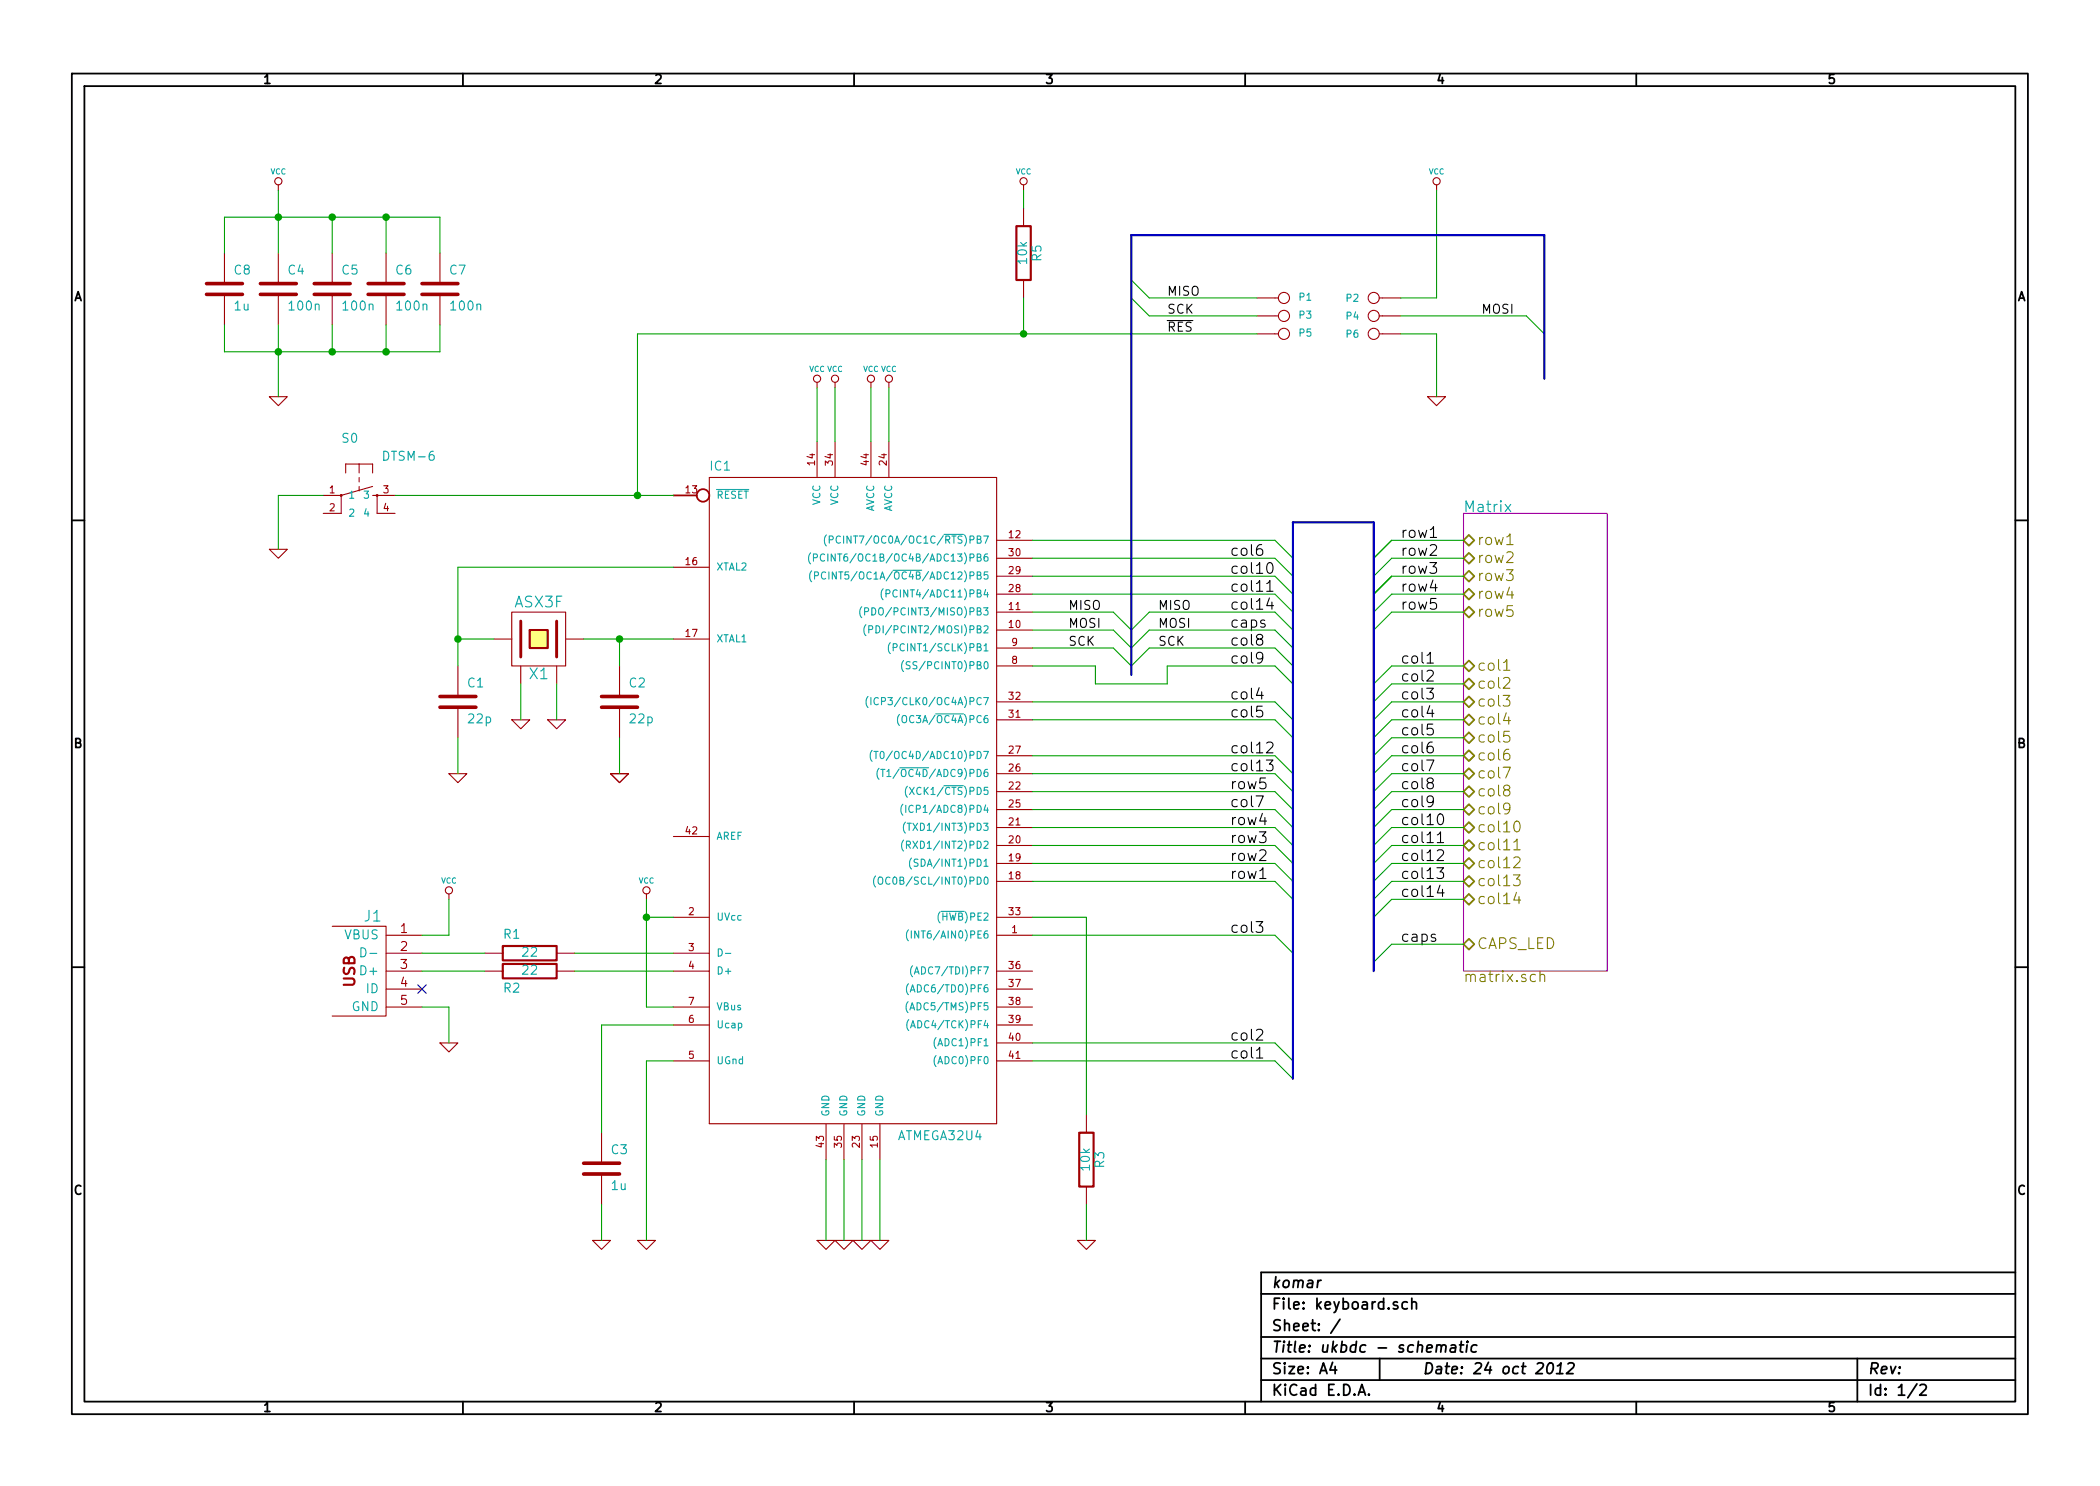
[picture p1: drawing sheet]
<svg xmlns="http://www.w3.org/2000/svg" width="297mm" height="210mm" viewBox="0 0 297 210" stroke-linecap="round" stroke-linejoin="round" font-family="sans-serif">
<g fill="none" stroke="#000" stroke-width=".25">
<path d="M10.2 10.4h276.6v189.7h-276.6zM11.9 12.2h273.2v186.1h-273.2zM65.5 10.4v1.8M120.8 10.4v1.8M176.1 10.4v1.8M231.4 10.4v1.8M10.2 73.6h1.7M285.1 73.6h1.7M10.2 136.8h1.7M285.1 136.8h1.7M65.5 198.3v1.8M120.8 198.3v1.8"/>
<path d="M176.1 198.3v1.8M178.4 183.1h106.7M178.4 189.2h106.7M178.4 195.3h106.7M178.4 192.2h106.7M186.9 181.1l-.3 .1-.2 .3M188.5 192.8l-.4 1h1M188.8 193.3v1.1M189.5 186.7l-1.3 1.9M192.1 197.4l.5-1.5 .5 1.5M192.3 197h.7M193.6 197.3h.1l-.1 .1-.1-.1h.1v.1"/>
<path d="M195.1 192.2v3.1M197.7 184.3l-.4-.1-.2 .2 .1 .2 .5 .2v.1v.2l-.2 .1-.4-.1M199.1 184.3a.48 .48 0 0 0-.7 0l-.1 .6a.48 .48 0 0 0 .8 .2M199.7 184.3a.38 .38 0 0 1 .7 .1v.8M199.7 183.7v1.5M203.2 190.4a.38 .38 0 0 1 .7 .1l-.1 .8M203.3 190.3l-.2 1M203.9 190.5a.35 .35 0 0 1 .3-.2 .35 .35 0 0 1 .3 .2l-.1 .8M205.3 190.4l.1-.1 .4 .1 .1 .1-.1 .8M205.9 190.7h-.5a.35 .35 0 0 0-.2 .5l.1 .1 .5-.1M206.5 190.3h.5M206.7 189.8l-.1 1.3v.1l.3 .1"/>
<path d="M207.5 190.3l-.1 1M207.6 189.8l-.1 .1h.1v-.1v.1M208.9 190.4a.51 .51 0 0 0-.8 .2v.6a.53 .53 0 0 0 .7 0M219.1 192.9a.34 .34 0 0 1 .6 .2 .87 .87 0 0 1-.6 1.3l-.2-.1a1.13 1.13 0 0 1 .2-1.4zM220.2 194.4h.9M220.3 193.3l.5-.5-.2 1.6M221.8 193l.2-.2h.4a.32 .32 0 0 1 .2 .5l-.1 .2-.9 .9h.9M231.4 198.3v1.8M262.7 192.2v6.1M271.1 195.8l-1.3 2M271.6 196l.2-.1h.4l.2 .1 .1 .3-.1 .2-.9 .9h1M285.1 180h-106.7v18.3"/>
</g>
<g fill="none" stroke="#00a000" stroke-width=".15">
<path d="M31.7 35.8v-5.1h30.5v5.1M39.4 26.9v8.9M47 30.7v5.1M54.6 30.7v5.1M144.8 26.9v2.6M160 39.6l2.6 2.6h15.2M203.2 26.9v15.3h-5.1M31.7 46v3.8h30.5v-3.8M39.4 46v10.1M47 46v3.8M54.6 46v3.8M115.6 54.9v7.6"/>
<path d="M118.1 54.9v7.6M123.2 54.9v7.6M125.7 54.9v7.6M144.8 42.2v5M160 42.2l2.6 2.5h15.2M177.8 47.2h-87.6v22.9M198.1 44.7h17.8l2.5 2.5M198.1 47.2h5.1v8.9M45.7 70.1h-6.3v7.6M55.9 70.1h39.3M146 76.4h34.3l2.6 2.6M146 79h34.3l2.6 2.5"/>
<path d="M207 76.4h-10.2l-2.5 2.6M207 79h-10.2l-2.5 2.5M64.8 90.4h5M73.7 96.8v5M78.7 96.8v5M82.5 90.4h12.7M87.6 90.4v3.8M95.2 80.3h-30.4v13.9M146 91.7h11.5l2.5 2.5 2.6-2.5h17.7l2.6 2.5M146 89.1h11.5l2.5 2.6 2.6-2.6h17.7l2.6 2.6M146 86.6h11.5l2.5 2.5 2.6-2.5h17.7l2.6 2.5M146 81.5h34.3l2.6 2.6"/>
<path d="M146 84.1h34.3l2.6 2.5M146 94.2h8.9v2.6h10.2v-2.6h15.2l2.6 2.6M146 99.3h34.3l2.6 2.5M207 81.5h-10.2l-2.5 2.6M207 84.1h-10.2l-2.5 2.5M207 86.6h-10.2l-2.5 2.5M207 94.2h-10.2l-2.5 2.6M207 96.8h-10.2l-2.5 2.5M207 99.3h-10.2l-2.5 2.5M64.8 104.4v5.1M87.6 104.4v5.1M146 101.8h34.3l2.6 2.6"/>
<path d="M146 106.9h34.3l2.6 2.6M146 109.5h34.3l2.6 2.5M146 112h34.3l2.6 2.5M146 114.5h34.3l2.6 2.6M146 117.1h34.3l2.6 2.5M146 119.6h34.3l2.6 2.6M207 101.8h-10.2l-2.5 2.6M207 104.4h-10.2l-2.5 2.5M207 106.9h-10.2l-2.5 2.6M207 109.5h-10.2l-2.5 2.5M207 112h-10.2l-2.5 2.5M207 114.5h-10.2l-2.5 2.6"/>
<path d="M207 117.1h-10.2l-2.5 2.5M207 119.6h-10.2l-2.5 2.6M59.7 137.4h8.9M59.7 134.9h8.9M63.5 127.2v5.1h-3.8M81.3 137.4h13.9M81.3 134.9h13.9M91.4 129.8h3.8M91.4 127.2v15.3h3.8M146 122.2h34.3l2.6 2.5M146 124.7h34.3l2.6 2.5M146 132.3h34.3l2.6 2.6"/>
<path d="M146 129.8h7.7v27.9M207 124.7h-10.2l-2.5 2.5M207 127.2h-10.2l-2.5 2.6M207 122.2h-10.2l-2.5 2.5M207 133.6h-10.2l-2.5 2.5M59.7 142.5h3.8v5.1M95.2 150.1h-3.8v25.4M95.2 145h-10.1v15.3M146 147.6h34.3l2.6 2.5M146 150.1h34.3l2.6 2.5M85.1 170.4v5.1M116.8 164.1v11.4"/>
<path d="M119.4 164.1v11.4M121.9 164.1v11.4M124.5 164.1v11.4M153.7 170.4v5.1"/>
</g>
<g fill="none" stroke="#a00000" stroke-width=".15">
<path d="M31.7 35.8v4.3M39.4 26.2v.7M39.4 35.8v4.3M47 35.8v4.3M54.6 35.8v4.3M62.2 35.8v4.3M144.8 26.2v.7M144.8 29.5v2.5M144.8 39.6v2.6M203.2 26.2v.7M31.7 41.7v4.3M38.1 56.1h2.5l-1.2 1.3z"/>
<path d="M39.4 41.7v4.3M47 41.7v4.3M54.6 41.7v4.3M62.2 41.7v4.3M115.6 54.1v.8M118.1 54.1v.8M123.2 54.1v.8M125.7 54.1v.8M177.8 42.2h3M177.8 44.7h3M177.8 47.2h3M195.1 42.2h3"/>
<path d="M195.1 44.7h3M195.1 47.2h3M201.9 56.1h2.6l-1.3 1.3zM38.1 77.7h2.5l-1.2 1.3zM45.7 70.1h2.6M48.3 70.1v2.5h-2.6M48.9 66.9v-1.2h3.8v1.2M50.8 65.7v1.2M50.8 67.6v.6M50.8 68.8v.7M52.7 68.8l-4.4 1.3M52.7 70.1h3.2"/>
<path d="M53.3 70.1v2.5h2.6M100.3 67.6h40.7v91.4h-40.7zM115.6 62.5v5.1M118.1 62.5v5.1M123.2 62.5v5.1M125.7 62.5v5.1M141 79h5M141 76.4h5M64.8 94.2v4.3M69.8 90.4h2.6M72.4 86.6h7.6v7.6h-7.6zM73.7 94.2v2.6"/>
<path d="M78.7 94.2v2.6M80 90.4h2.5M87.6 94.2v4.3M95.2 90.4h5.1M95.2 80.3h5.1M141 94.2h5M141 91.7h5M141 89.1h5M141 86.6h5M141 99.3h5M141 84.1h5M141 81.5h5"/>
<path d="M63.5 109.5h2.5l-1.2 1.2zM64.8 100.1v4.3M72.4 101.8h2.5l-1.2 1.3zM77.5 101.8h2.5l-1.3 1.3zM86.4 109.5h2.5l-1.3 1.2zM87.6 100.1v4.3M95.2 118.4h5.1M141 119.6h5M141 117.1h5M141 101.8h5M141 112h5M141 114.5h5"/>
<path d="M141 109.5h5M141 106.9h5M47 131.1h7.6v12.7h-7.6M54.6 132.3h5.1M54.6 134.9h5.1M54.6 137.4h5.1M54.6 139.9h5.1M63.5 126.5v.7M68.6 134.9h2.5M68.6 137.4h2.5M78.7 134.9h2.6M78.7 137.4h2.6"/>
<path d="M91.4 126.5v.7M95.2 134.9h5.1M95.2 137.4h5.1M95.2 129.8h5.1M141 132.3h5M141 137.4h5M141 139.9h5M141 129.8h5M141 124.7h5M141 122.2h5M54.6 142.5h5.1M62.2 147.6h2.6l-1.3 1.2z"/>
<path d="M95.2 142.5h5.1M95.2 150.1h5.1M95.2 145h5.1M116.8 159v5.1M119.4 159v5.1M121.9 159v5.1M124.5 159v5.1M141 142.5h5M141 150.1h5M141 145h5M141 147.6h5M153.7 157.7v2.6"/>
<path d="M83.8 175.5h2.6l-1.3 1.3zM85.1 160.3v4.3M85.1 166.1v4.3M90.2 175.5h2.5l-1.3 1.3zM115.6 175.5h2.5l-1.3 1.3zM118.1 175.5h2.5l-1.2 1.3zM120.6 175.5h2.6l-1.3 1.3zM123.2 175.5h2.5l-1.2 1.3zM152.4 175.5h2.5l-1.2 1.3zM153.7 167.9v2.5"/>
<circle cx="39.4" cy="25.6" r=".51"/>
<circle cx="144.8" cy="25.6" r=".51"/>
<circle cx="203.2" cy="25.6" r=".51"/>
<circle cx="115.6" cy="53.6" r=".51"/>
<circle cx="118.1" cy="53.6" r=".51"/>
<circle cx="123.2" cy="53.6" r=".51"/>
<circle cx="125.7" cy="53.6" r=".51"/>
<circle cx="181.6" cy="44.7" r=".79"/>
<circle cx="181.6" cy="47.2" r=".79"/>
<circle cx="181.6" cy="42.2" r=".79"/>
<circle cx="194.3" cy="47.2" r=".79"/>
<circle cx="194.3" cy="44.7" r=".79"/>
<circle cx="194.3" cy="42.2" r=".79"/>
<circle cx="63.5" cy="126" r=".51"/>
<circle cx="91.4" cy="126" r=".51"/>
</g>
<path d="M59.1 139.3l1.2 1.3M60.3 139.3l-1.2 1.3" fill="none" stroke="#0000c0" stroke-width=".15"/>
<g fill="none" stroke="#00a0a0" stroke-width=".15">
<path d="M101.3 69.3h4.6M114.7 78.2a1.2 1.2 0 0 0 0 1.6M115.1 78.9h.4l.1-.2-.1-.3h-.4v1M116.6 78.5a.4 .4 0 0 0-.5 0 .4 .4 0 0 0-.1 .5 .37 .37 0 0 0 .2 .3 .37 .37 0 0 0 .4 0M116.9 75.7a1.2 1.2 0 0 0 0 1.5M117.1 78.4v1M117.3 76.4l.5-.1 .1-.1-.1-.3-.5-.1v1.1M118.9 75.9a.4 .4 0 0 0-.5 0 .4 .4 0 0 0-.1 .5 .37 .37 0 0 0 .1 .4 .37 .37 0 0 0 .5 0M133.5 75.6h2.8M212.9 71.4l.8 1M213.7 71.4l-.8 1M114.8 80.8a1.2 1.2 0 0 0 0 1.5"/>
<path d="M115.2 81.5l.5-.1 .1-.1-.1-.3-.5-.1v1M116.8 81a.4 .4 0 0 0-.5 0 .4 .4 0 0 0-.1 .5 .37 .37 0 0 0 .2 .4 .37 .37 0 0 0 .4-.1M121.9 85.8a1.2 1.2 0 0 0 0 1.6M122.3 86.5h.5l.1-.1-.1-.4h-.5v1M122.5 88.4a1.2 1.2 0 0 0 0 1.5M122.8 98.5a1.2 1.2 0 0 0 0 1.6M122.9 89.1l.5-.1v-.1v-.3l-.5-.1v1.1M123.2 98.7v1M123.3 86a.51 .51 0 0 1 .6 .5 .51 .51 0 0 1-.6 .5zM123.9 88.5a.51 .51 0 0 1 .6 .5 .51 .51 0 0 1-.6 .6zM124.2 98.8a.4 .4 0 0 0-.5 0 .4 .4 0 0 0-.1 .5 .37 .37 0 0 0 .2 .4 .37 .37 0 0 0 .4-.1M124.9 83.3a1.2 1.2 0 0 0 0 1.6"/>
<path d="M125.3 84l.5-.1 .1-.1-.1-.3h-.5v1M125.9 90.9a1.2 1.2 0 0 0 0 1.6M126.3 80.7h4.1M126.3 91.6h.5l.1-.2-.1-.3h-.5v1M127.8 93.5a1.2 1.2 0 0 0 0 1.5M128.7 93.7l-.4-.1-.1 .2v.3l.5 .2v.2l-.2 .1h-.3M123.4 106.2a1.2 1.2 0 0 0 0 1.5M123.6 106.3h.6M123.9 106.3v1M124.3 108.7a1.2 1.2 0 0 0 0 1.6M124.6 106.4l.2-.1a.59 .59 0 0 1-.1 1l-.1-.1-.1-.2zM124.6 108.9h.6"/>
<path d="M124.9 108.9v1M125.5 109.2l.2-.3v1M125.5 109.9h.5M127.2 101.1a1.2 1.2 0 0 0 0 1.5M127.3 108.6h4M127.7 101.3l.3-.1 .2 .2a.68 .68 0 0 1-.2 .9l-.3-.1a.78 .78 0 0 1 0-.9zM127.7 113.8a1.2 1.2 0 0 0 0 1.5M127.8 118.9a1.2 1.2 0 0 0 0 1.5M128.1 116.3a1.2 1.2 0 0 0 0 1.6M128.1 113.9v1.1M128.2 119.6l.5-.1 .1-.1-.1-.3-.5-.1v1M128.3 116.5h.6"/>
<path d="M128.3 111.2a1.2 1.2 0 0 0 0 1.6M128.4 119.6l.4 .4M128.6 116.5v1M128.7 111.4l.6 1M129.3 111.4l-.6 1M132.4 101h3.9M133.5 111.2h2.8M51.1 134.1a.66 .66 0 0 1 .7 .5 .66 .66 0 0 1-.4 .8h-.3zM52.3 134.9h1M101.6 134.3a.51 .51 0 0 1 .6 .5 .51 .51 0 0 1-.6 .5zM102.6 134.9h.8M123.9 123.9a1.2 1.2 0 0 0 0 1.6"/>
<path d="M124.3 124.1h.3l.2 .2a.68 .68 0 0 1-.2 .8h-.3a.78 .78 0 0 1 0-1zM128.5 131.6a1.2 1.2 0 0 0 0 1.5M128.5 139.2a1.2 1.2 0 0 0 0 1.5M128.9 131.7v1M128.9 121.4a1.2 1.2 0 0 0 0 1.6M129.1 136.6a1.2 1.2 0 0 0 0 1.6M129.3 137.8l.4-1 .3 1M129.4 137.5h.5M129.8 121.6h-.3l-.2 .2 .1 .2 .4 .2v.3l-.1 .1-.4-.1M133.1 129h3.3M128.4 141.7a1.2 1.2 0 0 0 0 1.6M128.5 144.3a1.2 1.2 0 0 0 0 1.5"/>
<path d="M128.7 142.9l.3-1 .4 1M128.8 140.4l.3-1.1 .3 1.1M128.8 145.4l.3-1 .4 1M132.4 146.8a1.2 1.2 0 0 0 0 1.6M132.4 149.3a1.2 1.2 0 0 0 0 1.6"/>
</g>
<path d="M73.7 87.9v5.1M78.7 87.9v5.1" fill="none" stroke="#a00000" stroke-width=".41"/>
<path d="M74.9 89.1h2.6v2.6h-2.6z" fill="#ffff80" stroke="#ffff80" stroke-width=".25"/>
<path d="M143.8 32h2v7.6h-2zM74.9 89.1h2.6v2.6h-2.6zM71.1 136.4h7.6v2h-7.6zM71.1 133.9h7.6v2h-7.6zM152.7 160.3h2v7.6h-2z" fill="none" stroke="#a00000" stroke-width=".3"/>
<g fill="none" stroke="#000" stroke-width=".15">
<path d="M165.1 45.4h3.6M178.5 77.1a.62 .62 0 0 0-.8 .6v.6a.48 .48 0 0 0 .5 .3 .48 .48 0 0 0 .4-.3l-.1-.5a.48 .48 0 0 0-.7 0l-.1 .1M179.4 79.7a.36 .36 0 0 1 .6 .2 .77 .77 0 0 1-.4 1.2 .98 .98 0 0 1-.2-1.4zM202.3 76h.9M178 90.4l-.3-.3 .1-.2a.48 .48 0 0 1 .7 0l.1 .2a.47 .47 0 0 1-.6 .3l-.3 .3v.3a.48 .48 0 0 0 .5 .3 .48 .48 0 0 0 .4-.3v-.3l-.3-.3M178.1 97.3l-.4 1.1h1M178.5 99.9h-.7l-.1 .8 .3-.2 .5 .1 .1 .2-.1 .5a.62 .62 0 0 1-.8 0M178.6 93l-.1 .1a.5 .5 0 0 1-.8-.1l.1-.5a.48 .48 0 0 1 .7 0 1.16 1.16 0 0 1-.2 1.2l-.4 .1M179.2 82.6l.4-.5v1.6M179.2 83.7h.9M179.6 84.6l-.4 1.1h.9M179.9 85.2v1"/>
<path d="M201.8 97.4h.9l-.5 .6a.42 .42 0 0 1 .5 .3v.3l-.1 .2-.6 .1-.2-.1M201.9 95l.2-.2h.3l.3 .2v.3v.2l-.9 .9h.9M201.9 93.8h.8M202.2 99.8l-.3 1.1h.9M177.7 112.6h1l-.7 1.5M179.1 107.5h1l-.5 .6a.42 .42 0 0 1 .5 .3v.4l-.2 .2-.6 .1-.2-.2M179.2 105.2l.2-.2h.4l.2 .2 .1 .2-.1 .3-.9 .8h1M201.8 107.5h1l-.6 1.6M202.2 110.7l-.3-.2v-.3a.48 .48 0 0 1 .8 0v.3a.47 .47 0 0 1-.5 .2l-.3 .3v.3a.48 .48 0 0 0 .4 .3 .48 .48 0 0 0 .4-.3v-.3l-.3-.3M202.6 105a.62 .62 0 0 0-.7 .7v.5a.48 .48 0 0 0 .4 .3 .48 .48 0 0 0 .4-.3v-.5a.48 .48 0 0 0-.8 0v.2M202.7 102.5h-.8v.7l.2-.2 .5 .1 .1 .2v.6a.62 .62 0 0 1-.8 0M202.7 113.3v.1a.5 .5 0 0 1-.8-.1v-.5a.48 .48 0 0 1 .8 0 1.16 1.16 0 0 1-.3 1.3h-.4"/>
<path d="M203.3 118.1l.5-.4v1.5M203.3 119.2h.9M203.5 115.3a.36 .36 0 0 1 .3-.1 .36 .36 0 0 1 .3 .3 .77 .77 0 0 1-.4 1.2l-.2-.1a1.13 1.13 0 0 1 0-1.3zM177.7 130.4h.9l-.5 .6a.42 .42 0 0 1 .5 .3v.3l-.1 .2-.6 .1-.2-.1M178.2 124.3h.9M203.3 122.8h.9l-.5 .6a.42 .42 0 0 1 .5 .3v.3l-.2 .2-.5 .1-.2-.1M203.3 120.4l.2-.2h.4l.2 .2 .1 .3-.1 .2-.8 .9h.9M203.7 125.2l-.4 1.1h1M204 125.8v1M177.7 145.8l.3-.2h.3l.2 .2 .1 .3-.1 .2-.8 .9h.9M177.7 149.7h.9"/>
</g>
<g fill="none" stroke="#a00000" stroke-width=".51">
<path d="M29.2 41.7h5.1M29.2 40.1h5.1M36.8 41.7h5.1M36.8 40.1h5.1M44.4 41.7h5.1M44.4 40.1h5.1M52.1 41.7h5M52.1 40.1h5M59.7 41.7h5.1M59.7 40.1h5.1M62.2 98.5h5.1M85.1 98.5h5.1"/>
<path d="M62.2 100.1h5.1M85.1 100.1h5.1M82.5 166.1h5.1M82.5 164.6h5.1"/>
</g>
<g fill="none" stroke="#a00000" stroke-width=".25">
<path d="M95.2 70.1h3.4"/>
<circle cx="99.4" cy="70.1" r=".89"/>
</g>
<path d="M207 72.6h20.3v64.8h-20.3z" fill="none" stroke="#a000a0" stroke-width=".15"/>
<g fill="none" stroke="#808000" stroke-width=".15">
<path d="M213.1 77.1h.9M212.6 98.4h1l-.5 .6a.42 .42 0 0 1 .5 .3v.3l-.2 .2-.6 .1-.2-.1M212.7 96l.2-.1h.4l.2 .1 .1 .3-.1 .2-.9 .9h1M212.7 94.8h.9M212.6 108.6h1l-.6 1.5M213 111.8l-.3-.3 .1-.3a.48 .48 0 0 1 .7 0l.1 .3a.47 .47 0 0 1-.6 .3l-.3 .2v.3a.48 .48 0 0 0 .4 .3 .48 .48 0 0 0 .5-.3v-.3l-.3-.2M213.1 100.9l-.4 1h.9M213.4 106a.62 .62 0 0 0-.7 .7v.6a.48 .48 0 0 0 .4 .3 .48 .48 0 0 0 .5-.3l-.1-.5a.48 .48 0 0 0-.7 0l-.1 .1M213.5 103.5h-.7l-.1 .7 .2-.1h.5l.2 .3-.1 .5a.62 .62 0 0 1-.8 0M213.6 114.3l-.1 .1a.5 .5 0 0 1-.8-.1l.1-.5a.48 .48 0 0 1 .7 0 1.16 1.16 0 0 1-.2 1.3l-.5 .1M214.1 119.1l.5-.4v1.5M214.4 116.3a.36 .36 0 0 1 .5 .2 .77 .77 0 0 1-.4 1.2 .98 .98 0 0 1-.1-1.4z"/>
<path d="M214.1 123.8h.9l-.5 .6a.42 .42 0 0 1 .5 .3v.3l-.1 .2-.6 .1-.2-.1M214.1 121.4l.3-.1h.3l.2 .1 .1 .3-.1 .2-.8 .9h.9M214.1 120.2h.9M214.5 126.3l-.4 1h1M214.9 126.8v1.1M217.8 138a.38 .38 0 0 1 .7 .1v.8M217.8 137.4v1.5"/>
</g>
<g fill="none" stroke="#808000" stroke-width=".25">
<path d="M207 76.4l.8-.7 .7 .7-.7 .8zM207 79l.8-.8 .7 .8-.7 .8zM207 81.5l.8-.7 .7 .7-.7 .8zM207 84.1l.8-.8 .7 .8-.7 .7zM207 86.6l.8-.8 .7 .8-.7 .8zM207 94.2l.8-.7 .7 .7-.7 .8zM207 96.8l.8-.8 .7 .8-.7 .7zM207 99.3l.8-.8 .7 .8-.7 .8zM207 101.8l.8-.7 .7 .7-.7 .8zM207 104.4l.8-.8 .7 .8-.7 .8zM207 106.9l.8-.7 .7 .7-.7 .8zM207 109.5l.8-.8 .7 .8-.7 .7z"/>
<path d="M207 112l.8-.8 .7 .8-.7 .8zM207 114.5l.8-.7 .7 .7-.7 .8zM207 117.1l.8-.8 .7 .8-.7 .8zM207 119.6l.8-.7 .7 .7-.7 .8zM207 122.2l.8-.8 .7 .8-.7 .7zM207 124.7l.8-.8 .7 .8-.7 .8zM207 127.2l.8-.7 .7 .7-.7 .8zM207 133.6l.8-.8 .7 .8-.7 .8z"/>
</g>
<g fill="#a00000" stroke="#a00000" stroke-width=".15">
<circle cx="48.3" cy="70.1" r=".13"/>
<circle cx="53.3" cy="70.1" r=".13"/>
</g>
<path d="M218.4 53.6v-20.3h-58.4v62.2M194.3 137.4v-63.5h-11.4v78.7" fill="none" stroke="#0000c0" stroke-width=".3"/>
<g fill="#00a000" stroke="#00a000" stroke-width=".25">
<circle cx="144.8" cy="47.2" r=".41"/>
<circle cx="39.4" cy="49.8" r=".41"/>
<circle cx="47" cy="49.8" r=".41"/>
<circle cx="47" cy="30.7" r=".41"/>
<circle cx="87.6" cy="90.4" r=".41"/>
<circle cx="64.8" cy="90.4" r=".41"/>
<circle cx="54.6" cy="30.7" r=".41"/>
<circle cx="39.4" cy="30.7" r=".41"/>
<circle cx="54.6" cy="49.8" r=".41"/>
<circle cx="91.4" cy="129.8" r=".41"/>
<circle cx="90.2" cy="70.1" r=".41"/>
</g>
<g font-size="2.1">
<text x="198.1" y="76.2">row1</text>
<text x="174" y="78.7">col6</text>
<text x="174" y="81.3">col10</text>
<text x="174" y="83.8">col11</text>
<text x="198.1" y="78.7">row2</text>
<text x="198.1" y="81.3">row3</text>
<text x="198.1" y="83.8">row4</text>
<text x="174" y="88.9">caps</text>
<text x="174" y="86.4">col14</text>
<text x="198.1" y="86.4">row5</text>
<text x="174" y="94">col9</text>
<text x="174" y="91.4">col8</text>
<text x="198.1" y="94">col1</text>
<text x="174" y="99.1">col4</text>
<text x="174" y="101.6">col5</text>
<text x="198.1" y="96.5">col2</text>
<text x="198.1" y="99.1">col3</text>
<text x="198.1" y="101.6">col4</text>
<text x="174" y="106.7">col12</text>
<text x="198.1" y="104.1">col5</text>
<text x="198.1" y="106.7">col6</text>
<text x="174" y="111.8">row5</text>
<text x="174" y="109.2">col13</text>
<text x="198.1" y="109.2">col7</text>
<text x="198.1" y="111.8">col8</text>
<text x="174" y="119.4">row3</text>
<text x="174" y="116.8">row4</text>
<text x="174" y="114.3">col7</text>
<text x="198.1" y="114.3">col9</text>
<text x="198.1" y="116.8">col10</text>
<text x="198.1" y="119.4">col11</text>
<text x="174" y="124.5">row1</text>
<text x="174" y="121.9">row2</text>
<text x="198.1" y="124.5">col13</text>
<text x="198.1" y="121.9">col12</text>
<text x="198.1" y="127">col14</text>
<text x="174" y="132.1">col3</text>
<text x="198.1" y="133.3">caps</text>
<text x="174" y="147.3">col2</text>
<text x="174" y="149.9">col1</text>
<text x="179.9" y="185.4">File: keyboard.sch</text>
<text x="179.9" y="182.3">komar</text>
<text x="179.9" y="191.5">Title: ukbdc - schematic</text>
<text x="179.9" y="188.4">Sheet: /</text>
<text x="179.9" y="197.6">KiCad E.D.A.</text>
<text x="179.9" y="194.5">Size: A4</text>
<text x="201.2" y="194.5">Date: 24 oct 2012</text>
<text x="264.2" y="194.5">Rev:</text>
<text x="264.2" y="197.6">Id: 1/2</text>
</g>
<g font-size="2.1" fill="#00a0a0">
<text x="207" y="72.5">Matrix</text>
<text x="72.8" y="86">ASX3F</text>
<text x="74.9" y="96.2">X1</text>
<text x="51.5" y="130.5">J1</text>
</g>
<g font-size="2.1" fill="#808000">
<text x="208.9" y="77.2">row1</text>
<text x="208.9" y="79.8">row2</text>
<text x="208.9" y="82.3">row3</text>
<text x="208.9" y="84.8">row4</text>
<text x="208.9" y="87.4">row5</text>
<text x="208.9" y="95">col1</text>
<text x="208.9" y="97.5">col2</text>
<text x="208.9" y="100.1">col3</text>
<text x="208.9" y="102.6">col4</text>
<text x="208.9" y="105.2">col5</text>
<text x="208.9" y="107.7">col6</text>
<text x="208.9" y="110.2">col7</text>
<text x="208.9" y="112.8">col8</text>
<text x="208.9" y="115.3">col9</text>
<text x="208.9" y="117.9">col10</text>
<text x="208.9" y="120.4">col11</text>
<text x="208.9" y="122.9">col12</text>
<text x="208.9" y="125.5">col13</text>
<text x="208.9" y="128">col14</text>
<text x="208.9" y="134.4">CAPS_LED</text>
<text x="207" y="139">matrix.sch</text>
</g>
<text font-size="2.1" fill="#a00000" x="50.3" y="139.6" transform="rotate(-90 50.3 139.6)">USB</text>
<g font-size="1.8">
<text x="37.3" y="11.9">1</text>
<text x="92.7" y="11.9">2</text>
<text x="148" y="11.9">3</text>
<text x="203.3" y="11.9">4</text>
<text x="258.6" y="11.9">5</text>
<text x="165.1" y="41.9">MISO</text>
<text x="10.4" y="42.7">A</text>
<text x="165.1" y="47">RES</text>
<text x="165.1" y="44.4">SCK</text>
<text x="209.5" y="44.4">MOSI</text>
<text x="285.3" y="42.7">A</text>
<text x="151.1" y="88.9">MOSI</text>
<text x="151.1" y="86.4">MISO</text>
<text x="163.8" y="88.9">MOSI</text>
<text x="163.8" y="86.4">MISO</text>
<text x="151.1" y="91.4">SCK</text>
<text x="163.8" y="91.4">SCK</text>
<text x="10.4" y="105.9">B</text>
<text x="285.3" y="105.9">B</text>
<text x="10.4" y="169.1">C</text>
<text x="285.3" y="169.1">C</text>
<text x="37.3" y="199.8">1</text>
<text x="92.7" y="199.8">2</text>
<text x="148" y="199.8">3</text>
<text x="203.3" y="199.8">4</text>
<text x="258.6" y="199.8">5</text>
</g>
<g font-size="1.8" fill="#00a0a0">
<text x="33.1" y="38.9">C8</text>
<text x="40.8" y="38.9">C4</text>
<text x="48.4" y="38.9">C5</text>
<text x="56" y="38.9">C6</text>
<text x="63.6" y="38.9">C7</text>
<text x="145.3" y="37.3" transform="rotate(-90 145.3 37.3)">10k</text>
<text x="147.4" y="36.9" transform="rotate(-90 147.4 36.9)">R5</text>
<text x="33.2" y="44">1u</text>
<text x="41" y="44">100n</text>
<text x="48.6" y="44">100n</text>
<text x="56.3" y="44">100n</text>
<text x="63.9" y="44">100n</text>
<text x="48.4" y="62.7">S0</text>
<text x="54.5" y="65.2">DTSM-6</text>
<text x="100.5" y="66.6">IC1</text>
<text x="66.2" y="97.3">C1</text>
<text x="89" y="97.3">C2</text>
<text x="66.3" y="102.4">22p</text>
<text x="89.2" y="102.4">22p</text>
<text x="48.7" y="133">VBUS</text>
<text x="71.3" y="132.9">R1</text>
<text x="74" y="138">22</text>
<text x="74" y="135.4">22</text>
<text x="49.7" y="143.1">GND</text>
<text x="51.3" y="138">D+</text>
<text x="51.8" y="140.6">ID</text>
<text x="71.3" y="140.5">R2</text>
<text x="127.1" y="161.4">ATMEGA32U4</text>
<text x="86.5" y="163.4">C3</text>
<text x="154.2" y="165.6" transform="rotate(-90 154.2 165.6)">10k</text>
<text x="156.3" y="165.2" transform="rotate(-90 156.3 165.2)">R3</text>
<text x="86.5" y="168.4">1u</text>
</g>
<g font-size="1.8" fill="#a00000">
<text x="56.7" y="132.1">1</text>
<text x="56.7" y="134.6">2</text>
<text x="56.7" y="137.2">3</text>
<text x="56.7" y="139.7">4</text>
<text x="56.7" y="142.2">5</text>
</g>
<g font-size="1.4" fill="#00a0a0">
<text x="183.8" y="42.6">P1</text>
<text x="183.8" y="45.1">P3</text>
<text x="183.8" y="47.7">P5</text>
<text x="190.4" y="42.7">P2</text>
<text x="190.4" y="45.3">P4</text>
<text x="190.4" y="47.8">P6</text>
<text x="49.3" y="70.6">1</text>
<text x="51.5" y="70.6">3</text>
<text x="101.3" y="70.6">RESET</text>
<text x="116.1" y="71.6" transform="rotate(-90 116.1 71.6)">VCC</text>
<text x="118.6" y="71.6" transform="rotate(-90 118.6 71.6)">VCC</text>
<text x="49.3" y="73.1">2</text>
<text x="51.5" y="73.1">4</text>
<text x="119.4" y="77">(PCINT7/OC0A/OC1C/RTS)PB7</text>
<text x="123.7" y="72.6" transform="rotate(-90 123.7 72.6)">AVCC</text>
<text x="126.2" y="72.6" transform="rotate(-90 126.2 72.6)">AVCC</text>
<text x="101.3" y="80.8">XTAL2</text>
<text x="117.6" y="79.5">(PCINT6/OC1B/OC4B/ADC13)PB6</text>
<text x="117.6" y="82">(PCINT5/OC1A/OC4B/ADC12)PB5</text>
<text x="123.7" y="87.1">(PDO/PCINT3/MISO)PB3</text>
<text x="124.5" y="89.7">(PDI/PCINT2/MOSI)PB2</text>
<text x="126.2" y="84.6">(PCINT4/ADC11)PB4</text>
<text x="101.3" y="90.9">XTAL1</text>
<text x="127" y="92.2">(PCINT1/SCLK)PB1</text>
<text x="129" y="94.7">(SS/PCINT0)PB0</text>
<text x="124.7" y="99.8">(ICP3/CLK0/OC4A)PC7</text>
<text x="125.2" y="107.4">(T0/OC4D/ADC10)PD7</text>
<text x="128" y="102.4">(OC3A/OC4A)PC6</text>
<text x="126" y="110">(T1/OC4D/ADC9)PD6</text>
<text x="129.3" y="112.5">(XCK1/CTS)PD5</text>
<text x="101.3" y="118.9">AREF</text>
<text x="128.9" y="115.1">(ICP1/ADC8)PD4</text>
<text x="129.2" y="117.6">(TXD1/INT3)PD3</text>
<text x="125.7" y="125.2">(OC0B/SCL/INT0)PD0</text>
<text x="129" y="120.1">(RXD1/INT2)PD2</text>
<text x="129.8" y="122.7">(SDA/INT1)PD1</text>
<text x="101.3" y="130.3">UVcc</text>
<text x="133" y="130.3">(HWB)PE2</text>
<text x="101.3" y="137.9">D+</text>
<text x="129.6" y="132.8">(INT6/AIN0)PE6</text>
<text x="129.9" y="137.9">(ADC7/TDI)PF7</text>
<text x="101.3" y="143">VBus</text>
<text x="129.2" y="140.5">(ADC6/TDO)PF6</text>
<text x="129.2" y="143">(ADC5/TMS)PF5</text>
<text x="101.3" y="145.5">Ucap</text>
<text x="129.3" y="145.5">(ADC4/TCK)PF4</text>
<text x="132.6" y="148.1">(ADC1)PF1</text>
<text x="101.3" y="150.6">UGnd</text>
<text x="132.6" y="150.6">(ADC0)PF0</text>
<text x="117.3" y="158" transform="rotate(-90 117.3 158)">GND</text>
<text x="119.9" y="158" transform="rotate(-90 119.9 158)">GND</text>
<text x="122.4" y="158" transform="rotate(-90 122.4 158)">GND</text>
<text x="125" y="158" transform="rotate(-90 125 158)">GND</text>
</g>
<g font-size="1.4" fill="#a00000">
<text x="115.3" y="65.8" transform="rotate(-90 115.3 65.8)">14</text>
<text x="117.9" y="65.8" transform="rotate(-90 117.9 65.8)">34</text>
<text x="122.9" y="65.8" transform="rotate(-90 122.9 65.8)">44</text>
<text x="125.5" y="65.8" transform="rotate(-90 125.5 65.8)">24</text>
<text x="46.6" y="69.8">1</text>
<text x="54.2" y="69.8">3</text>
<text x="97" y="69.8">13</text>
<text x="46.6" y="72.4">2</text>
<text x="54.2" y="72.4">4</text>
<text x="142.7" y="76.2">12</text>
<text x="97" y="80">16</text>
<text x="142.7" y="78.7">30</text>
<text x="142.7" y="83.8">28</text>
<text x="142.7" y="81.3">29</text>
<text x="142.7" y="88.9">10</text>
<text x="142.7" y="86.4">11</text>
<text x="97" y="90.2">17</text>
<text x="143.1" y="94">8</text>
<text x="143.1" y="91.4">9</text>
<text x="142.7" y="101.6">31</text>
<text x="142.7" y="99.1">32</text>
<text x="142.7" y="106.7">27</text>
<text x="142.7" y="111.8">22</text>
<text x="142.7" y="109.2">26</text>
<text x="97" y="118.1">42</text>
<text x="142.7" y="119.4">20</text>
<text x="142.7" y="116.8">21</text>
<text x="142.7" y="114.3">25</text>
<text x="142.7" y="124.5">18</text>
<text x="142.7" y="121.9">19</text>
<text x="97.4" y="129.5">2</text>
<text x="142.7" y="129.5">33</text>
<text x="97.4" y="134.6">3</text>
<text x="97.4" y="137.2">4</text>
<text x="142.7" y="137.2">36</text>
<text x="143.1" y="132.1">1</text>
<text x="97.4" y="142.2">7</text>
<text x="142.7" y="139.7">37</text>
<text x="142.7" y="142.2">38</text>
<text x="97.4" y="149.9">5</text>
<text x="97.4" y="144.8">6</text>
<text x="142.7" y="147.3">40</text>
<text x="142.7" y="149.9">41</text>
<text x="142.7" y="144.8">39</text>
<text x="116.6" y="162.3" transform="rotate(-90 116.6 162.3)">43</text>
<text x="119.1" y="162.3" transform="rotate(-90 119.1 162.3)">35</text>
<text x="121.7" y="162.3" transform="rotate(-90 121.7 162.3)">23</text>
<text x="124.2" y="162.3" transform="rotate(-90 124.2 162.3)">15</text>
</g>
<g font-size="1.1" fill="#00a0a0">
<text x="38.3" y="24.7">VCC</text>
<text x="143.7" y="24.7">VCC</text>
<text x="202.1" y="24.7">VCC</text>
<text x="114.5" y="52.6">VCC VCC</text>
<text x="122.1" y="52.6">VCC VCC</text>
<text x="62.4" y="125">VCC</text>
<text x="90.3" y="125">VCC</text>
</g>
</svg>
